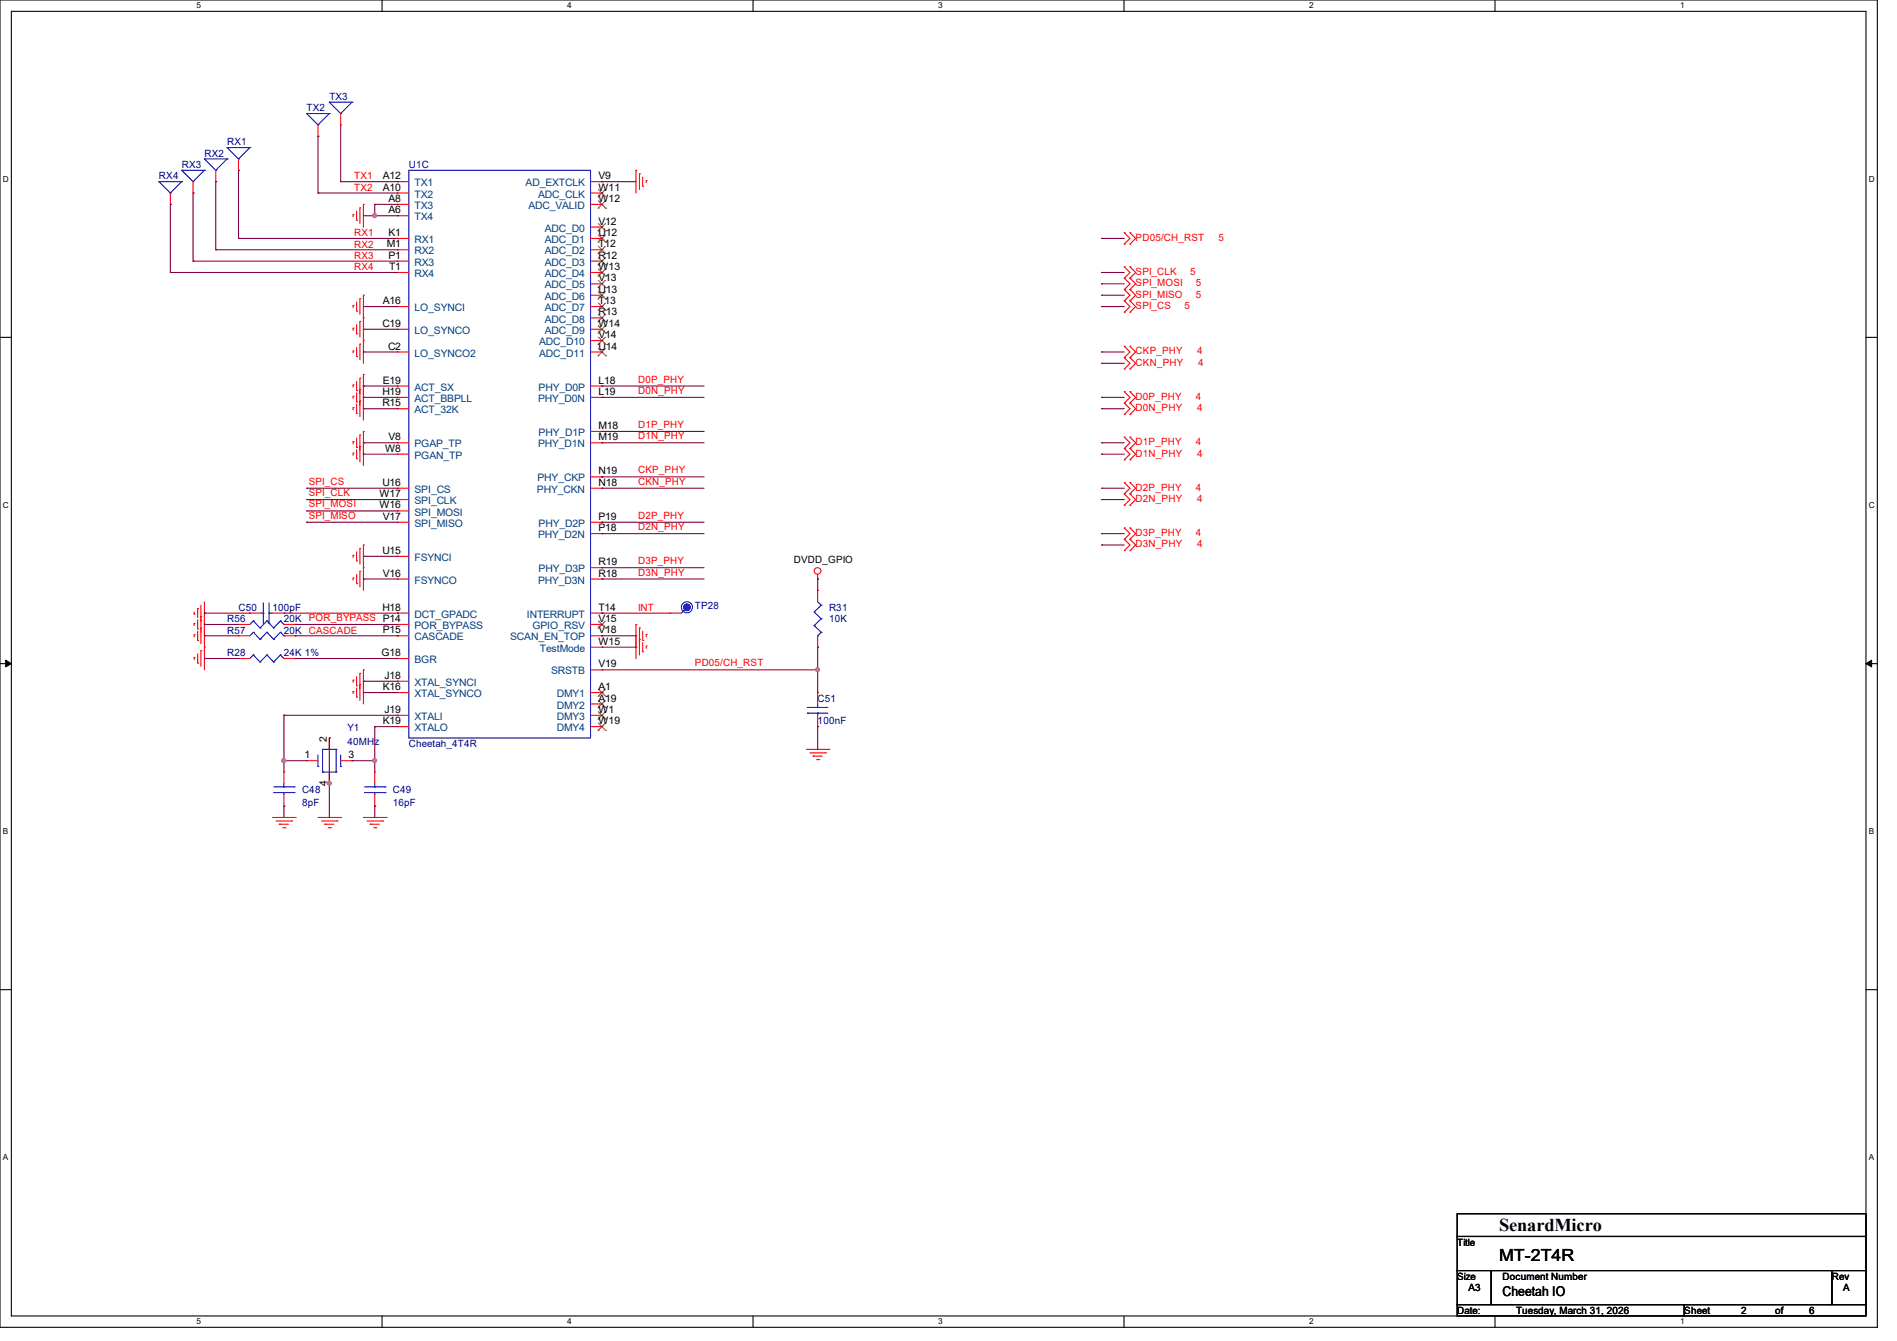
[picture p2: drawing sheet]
<svg xmlns="http://www.w3.org/2000/svg" width="297mm" height="210mm" viewBox="0 0 297 210" stroke-linecap="round" stroke-linejoin="round" font-family="sans-serif">
<g fill="none" stroke="#000" stroke-width=".17">
<path d="M0 0h293.9v207.9h-293.9zM1.8 1.8h290.3v204.3h-290.3zM59.8 0v1.8M117.9 0v1.8M176 0v1.8M234.1 0v1.8M0 52.8h1.8M292.1 52.8h1.8M0 103.9h1.8M292.1 103.9h1.8M0 155h1.8M292.1 155h1.8"/>
<path d="M228.1 190.1h64v3.5h-64zM228.1 193.6h64v5.4h-64zM228.1 199h5.4v5.3h-5.4zM233.5 199h53.3v5.3h-53.3zM286.8 199h5.3v5.3h-5.3zM59.8 206.1v1.8M117.9 206.1v1.8M176 206.1v1.8M228.1 204.3h35.6v1.8h-35.6zM234.1 206.1v1.8M263.7 204.3h28.4v1.8h-28.4z"/>
</g>
<path d="M.9 103.4l.9 .5-.9 .5zM292.1 103.9l.9-.5v1z" fill="#000"/>
<path d="M.9 103.4l.9 .5-.9 .5zM292.1 103.9l.9-.5v1z" fill="none" stroke="#000" stroke-width=".16"/>
<g fill="none" stroke="#f00" stroke-width=".17">
<path d="M26.7 32h.1M26.7 30.2v1.8M30.2 30.2h.1M30.2 28.4v1.8M37.3 26.7h.1M37.3 24.9v1.8M55.3 33.6h.1M55.3 33.6v.4M55.8 34.5h.1M55.8 33.1v1.4M56.3 32.6h.1M56.3 32.6v2.4"/>
<path d="M56.9 32h.1M56.9 32v3.6M99.6 26.7h.1M99.6 26.7v3.5M100.1 27.2h.1M100.1 27.2v2.5M100.6 29.2h.1M100.6 27.7v1.5M101.2 28.3h.1M101.2 28.3v.3M176 38.2h.1M176 36.4h.1"/>
<path d="M176 36.4l.9 .9-.9 .9M176.9 38.2h.1M176.9 36.4h.1M176.9 36.4l.9 .9-.9 .9M55.3 47.8h.1M55.3 51.4h.1M55.3 54.9h.1M55.3 47.8v.4M55.3 51.4v.3M55.3 54.9v.4M55.8 48.7h.1M55.8 52.3h.1"/>
<path d="M55.8 55.8h.1M55.8 47.3v1.4M55.8 50.8v1.5M55.8 54.4v1.4M55.8 59.7v1.5M56.3 59.2h.1M56.3 46.8h.1M56.3 50.3h.1M56.3 53.9h.1M56.3 46.8v2.4M56.3 50.3v2.5M56.3 53.9v2.4"/>
<path d="M56.3 59.2v6M56.9 58.7h.1M56.9 46.2h.1M56.9 49.8h.1M56.9 53.3h.1M56.9 46.2v10.7M56.9 58.7v7.1M176 43.6h.1M176 41.8h.1M176 45.3h.1M176 47.1h.1M176 48.9h.1"/>
<path d="M176 56h.1M176 54.2h.1M176 57.8h.1M176 41.8l.9 .9-.9 .9M176 43.6l.9 .8-.9 .9M176 45.3l.9 .9-.9 .9M176 47.1l.9 .9-.9 .9M176 54.2l.9 .9-.9 .9M176 56l.9 .9-.9 .9M176.9 43.6h.1M176.9 41.8h.1M176.9 45.3h.1"/>
<path d="M176.9 47.1h.1M176.9 48.9h.1M176.9 56h.1M176.9 54.2h.1M176.9 57.8h.1M176.9 41.8l.9 .9-.9 .9M176.9 43.6l.9 .8-.9 .9M176.9 45.3l.9 .9-.9 .9M176.9 47.1l.9 .9-.9 .9M176.9 54.2l.9 .9-.9 .9M176.9 56l.9 .9-.9 .9M55.3 60.3h.1"/>
<path d="M55.3 62.1h.1M55.3 63.8h.1M55.3 69.2h.1M55.3 71h.1M55.3 60.3v.3M55.3 62.1v.3M55.3 63.8v.4M55.3 69.2v.3M55.3 71v.3M55.8 61.2h.1M55.8 62.9h.1M55.8 64.7h.1"/>
<path d="M55.8 70.1h.1M55.8 71.8h.1M55.8 61.5v1.4M55.8 63.3v1.4M55.8 68.6v1.5M55.8 70.4v1.4M56.3 61h.1M56.3 62.8h.1M56.3 68.1h.1M56.3 69.9h.1M56.3 68.1v4.2M56.9 60.5h.1"/>
<path d="M56.9 62.2h.1M56.9 67.6h.1M56.9 69.3h.1M56.9 67.6v5.3M176 63.1h.1M176 61.3h.1M176 64.9h.1M176 70.2h.1M176 68.5h.1M176 72h.1M176 77.3h.1M176 75.6h.1"/>
<path d="M176 79.1h.1M176 61.3l.9 .9-.9 .9M176 63.1l.9 .9-.9 .9M176 68.5l.9 .8-.9 .9M176 70.2l.9 .9-.9 .9M176 75.6l.9 .9-.9 .8M176 77.3l.9 .9-.9 .9M176.9 63.1h.1M176.9 61.3h.1M176.9 64.9h.1M176.9 70.2h.1M176.9 68.5h.1"/>
<path d="M176.9 72h.1M176.9 77.3h.1M176.9 75.6h.1M176.9 79.1h.1M176.9 61.3l.9 .9-.9 .9M176.9 63.1l.9 .9-.9 .9M176.9 68.5l.9 .8-.9 .9M176.9 70.2l.9 .9-.9 .9M176.9 75.6l.9 .9-.9 .8M176.9 77.3l.9 .9-.9 .9M30.4 96.2h.1M30.4 99.4h.1"/>
<path d="M30.4 97.6h.1M30.4 95.8v.4M30.4 97.6v.4M30.4 99.4v.3M30.9 95.3h.1M30.9 98.5h.1M30.9 95.3v1.4M30.9 97.1v1.4M30.9 98.8v1.5M31.5 97.2h.1M31.5 98.3h.1M31.5 96.6h.1"/>
<path d="M31.5 94.8v6M32 97.8h.1M32 96h.1M32 94.2v10.7M37.3 99.6h.1M37.3 97.8h.1M37.3 99.6h1.8M37.3 97.8h1.8M39.1 96h.1M39.1 96h1.8M42.7 96h1.7M44.4 96h.1"/>
<path d="M44.4 99.6h1.8M44.4 97.8h1.8M46.2 99.6h.1M46.2 97.8h.1M55.3 87h.1M55.3 90.5h.1M55.3 87v.3M55.3 90.5v.3M55.8 87.8h.1M55.8 91.4h.1M55.8 86.4v1.4M55.8 90v1.4"/>
<path d="M56.3 85.9h.1M56.3 89.5h.1M56.3 85.9v2.4M56.3 89.5v2.4M56.9 85.3h.1M56.9 88.9h.1M56.9 85.3v7.2M99.6 97.8h.1M99.6 99.6h.1M99.6 97.8v5.3M100.1 98.3h.1M100.1 98.3v4.3"/>
<path d="M100.6 98.8v1.5M101.2 99.4h.1M101.2 99.4v.3M128 90.7h.1M128 90v.7M176 84.5h.1M176 82.7h.1M176 86.2h.1M176 82.7l.9 .9-.9 .9M176 84.5l.9 .8-.9 .9M176.9 84.5h.1M176.9 82.7h.1"/>
<path d="M176.9 86.2h.1M176.9 82.7l.9 .9-.9 .9M176.9 84.5l.9 .8-.9 .9M30.4 103h.1M30.4 103v.3M30.9 103.8h.1M30.9 100.3h.1M30.9 102.4v1.4M31.5 101.9h.1M31.5 101.9v2.5M32 101.3h.1M48 119.1h.1"/>
<path d="M48 119.1h1.8M51.6 115.6h.1M51.6 115.6v1.7M53.3 119.1h1.8M55.1 119.1h.1M55.3 106.5h.1M55.3 108.3h.1M55.3 106.5v.3M55.3 108.3v.3M55.8 107.4h.1M55.8 109.2h.1M55.8 106v1.4"/>
<path d="M55.8 107.7v1.5M56.3 105.5h.1M56.3 107.2h.1M56.3 105.5v4.2M56.9 104.9h.1M56.9 106.7h.1M56.9 104.9v5.3M100.1 100.1h.1M100.6 100.3h.1M100.6 102.1h.1M100.6 100.6v1.5M101.2 101.2h.1"/>
<path d="M101.2 101.2v.3M126.2 117.3h3.6M126.8 117.9h2.4M127.3 118.4h.1M127.3 118.4h1.4M127.8 119h.4M128.2 119h.1M129.2 117.9h.1M129.8 117.3h.1M42.7 128h3.5M43.2 128.6h2.5M43.7 129.1h.1"/>
<path d="M43.7 129.1h1.5M44.3 129.6h.3M44.6 129.6h.1M45.7 128.6h.1M46.2 128h.1M49.8 128h3.5M50.3 128.6h2.5M50.8 129.1h.1M50.8 129.1h1.5M51.4 129.6h.3M51.6 122.7h.1M51.6 120.9v1.8"/>
<path d="M51.7 129.6h.1M52.8 128.6h.1M53.3 128h.1M56.9 128h3.6M57.4 128.6h2.5M58 129.1h.1M58 129.1h1.4M58.5 129.6h.3M58.8 129.6h.1M59.9 128.6h.1M60.5 128h.1"/>
<circle cx="128" cy="89.4" r=".52"/>
</g>
<g fill="none" stroke="#00f" stroke-width=".17">
<path d="M24.9 28.4h.1M24.9 28.4h3.5M24.9 28.4l1.8 1.8M26.7 30.2h.1M28.4 26.7h.1M28.4 28.4h.1M28.4 26.7h3.6M28.4 26.7l1.8 1.7M28.4 28.4l-1.7 1.8M30.2 28.4h.1M32 26.7h.1M32 26.7l-1.8 1.7"/>
<path d="M35.6 23.1h.1M35.6 23.1h3.5M35.6 23.1l1.7 1.8M37.3 24.9h.1M39.1 23.1h.1M39.1 23.1l-1.8 1.8M39.7 99h.1M39.7 97.2h.1M39.7 99l-.6 .6M39.7 99l1 1.1M39.7 97.2l-.6 .6M39.7 97.2l1 1.1"/>
<path d="M40.7 98.3h.1M40.9 96h.3M41.2 96h.1M41.2 97.6h.1M41.2 94.4v3.2M41.8 99h.1M41.8 97.2h.1M41.8 99l-1.1 1.1M41.8 99l1 1.1M41.8 97.2l-1.1 1.1M41.8 97.2l1 1.1M42.1 97.6h.1"/>
<path d="M42.1 96h.1M42.1 96h.6M42.1 94.4v3.2M42.8 98.3h.1M43.9 99h.1M43.9 97.2h.1M43.9 99l-1.1 1.1M43.9 99l.5 .6M43.9 97.2l-1.1 1.1M43.9 97.2l.5 .6M44.4 99.6h.1M44.4 97.8h.1"/>
<path d="M40.7 100.1h.1M42.8 100.1h.1M49.8 118.2v1.8M50.5 117.3h.1M50.5 117.3v3.6M50.5 117.3h2.1M52.6 117.3h.1M52.6 117.3v3.6M53.3 118.2v1.8M49.8 120h.1M50.5 120.9h.1M50.5 120.9h2.1"/>
<path d="M52.6 120.9h.1M53.3 120h.1"/>
</g>
<circle cx="107.5" cy="95.1" r=".53" fill="#00f"/>
<g fill="none" stroke="#00f" stroke-width=".17">
<path d="M48 17.8h.1M48 17.8h3.6M48 17.8l1.8 1.8M49.8 19.6h.1M51.6 17.8h.1M51.6 16h.1M51.6 17.8l-1.8 1.8M51.6 16h3.5M51.6 16l1.7 1.8M53.3 17.8h.1M55.1 16h.1M55.1 16l-1.8 1.8"/>
<path d="M32 24.9h.1M32 24.9h3.6M32 24.9l1.8 1.8M33.8 26.7h.1M35.6 24.9h.1M35.6 24.9l-1.8 1.8M64 26.7h28.5v88.9h-28.5zM107.6 95.1h.1M107.6 95.1l-.9 .9M127.5 95.8h.1M127.5 98h.1M127.5 95.8l1.1 1.1"/>
<path d="M127.5 98l1.1 1M128 99.6h.1M128 94.2l.6 .6M128.6 94.8h.1M128.6 96.9h.1M128.6 99h.1M128.6 94.8l-1.1 1M128.6 96.9l-1.1 1.1M128.6 99l-.6 .6M39.7 102.6h.1M39.7 102.6l-.6 .5M39.7 102.6l1 1.1"/>
<path d="M40.7 103.7h.1M41.8 102.6h.1M41.8 102.6l-1.1 1.1M41.8 102.6l1 1.1M42.8 103.7h.1M43.9 102.6h.1M43.9 102.6l-1.1 1.1M43.9 102.6l.5 .5M44.4 103.1h.1M126.4 110.8h.1M126.4 111.7h.1M126.4 110.8h3.2"/>
<path d="M126.4 111.7h3.2M128 111.7h.1M128 110.8h.1M128 110.2v.6M128 111.7v.3M42.8 123.2h3.3M42.8 124.1h3.3M44.4 124.1h.1M44.4 123.2h.1M44.4 122.7v.5M44.4 124.1v.4M46.1 123.2h.1"/>
<path d="M46.1 124.1h.1M57.1 123.2h3.2M57.1 124.1h3.2M58.7 124.1h.1M58.7 123.2h.1M58.7 122.7v.5M58.7 124.1v.4M60.3 123.2h.1M60.3 124.1h.1"/>
<circle cx="107.5" cy="95.1" r=".87"/>
<circle cx="107.5" cy="95.1" r=".53"/>
</g>
<g fill="none" stroke="#f00" stroke-width=".17">
<path d="M49.8 19.6v1.7M53.3 19.6h.1M53.3 17.8v1.8M33.8 28.4h.1M33.8 26.7v1.7M49.8 21.3h.1M62.2 37.3h.1M62.2 39.1h.1M62.2 28.4h.1M62.2 30.2h.1M62.2 32h.1M62.2 33.8h.1"/>
<path d="M62.2 37.3h1.8M62.2 39.1h1.8M62.2 28.4h1.8M62.2 30.2h1.8M62.2 32h1.8M62.2 33.8h1.8M92.5 37.3h1.7M92.5 39.1h1.7M92.5 28.4h1.7M92.5 30.2h1.7M92.5 32h1.7M92.5 35.6h1.7"/>
<path d="M94.2 28.4h.1M94.2 39.1h.1M94.2 37.3h.1M94.2 35.6h.1M94.2 32h.1M94.2 30.2h.1M62.2 40.9h.1M62.2 42.7h.1M62.2 48h.1M62.2 51.6h.1M62.2 55.1h.1M62.2 40.9h1.8"/>
<path d="M62.2 42.7h1.8M62.2 48h1.8M62.2 51.6h1.8M62.2 55.1h1.8M92.5 49.8h1.7M92.5 40.9h1.7M92.5 42.7h1.7M92.5 48h1.7M92.5 51.6h1.7M92.5 55.1h1.7M92.5 46.2h1.7M92.5 53.3h1.7"/>
<path d="M92.5 44.4h1.7M94.2 49.8h.1M94.2 40.9h.1M94.2 48h.1M94.2 55.1h.1M94.2 46.2h.1M94.2 53.3h.1M94.2 44.4h.1M94.2 51.6h.1M94.2 42.7h.1M62.2 78.2h.1M62.2 60.5h.1"/>
<path d="M62.2 62.2h.1M62.2 64h.1M62.2 76.5h.1M62.2 69.3h.1M62.2 71.1h.1M62.2 78.2h1.8M62.2 60.5h1.8M62.2 76.5h1.8M62.2 69.3h1.8M62.2 62.2h1.8M62.2 64h1.8M62.2 71.1h1.8"/>
<path d="M92.5 74.7h1.7M92.5 67.6h1.7M92.5 60.5h1.7M92.5 76.5h1.7M92.5 69.3h1.7M92.5 62.2h1.7M94.2 74.7h.1M94.2 67.6h.1M94.2 60.5h.1M94.2 76.5h.1M94.2 69.3h.1M94.2 62.2h.1"/>
<path d="M62.2 80h.1M62.2 90.7h.1M62.2 81.8h.1M62.2 87.1h.1M62.2 96h.1M62.2 99.6h.1M62.2 97.8h.1M62.2 96h1.8M62.2 80h1.8M62.2 81.8h1.8M62.2 90.7h1.8M62.2 87.1h1.8"/>
<path d="M62.2 99.6h1.8M62.2 97.8h1.8M92.5 96h1.7M92.5 88.9h1.7M92.5 81.8h1.7M92.5 90.7h1.7M92.5 83.6h1.7M92.5 99.6h1.7M92.5 97.8h1.7M94.2 88.9h.1M94.2 81.8h.1M94.2 90.7h.1"/>
<path d="M94.2 83.6h.1M94.2 96h.1M94.2 99.6h.1M94.2 97.8h.1M104.9 96h.1M104.9 96h1.8M128 92.5h.1M128 92.5v1.7M128 99.6v1.7M37.3 103.1h.1M37.3 103.1h1.8M44.4 103.1h1.8"/>
<path d="M46.2 103.1h.1M62.2 113.8h.1M62.2 112h.1M62.2 103.1h.1M62.2 106.7h.1M62.2 108.5h.1M62.2 113.8h1.8M62.2 112h1.8M62.2 108.5h1.8M62.2 103.1h1.8M62.2 106.7h1.8M92.5 113.8h1.7"/>
<path d="M92.5 112h1.7M92.5 108.5h1.7M92.5 110.2h1.7M92.5 104.9h1.7M92.5 101.3h1.7M94.2 108.5h.1M94.2 110.2h.1M94.2 104.9h.1M94.2 112h.1M94.2 101.3h.1M94.2 113.8h.1M128 101.3h.1"/>
<path d="M128 113.8h.1M128 108.5h.1M128 108.5v1.7M128 112v1.8M44.4 126.2h.1M44.4 120.9h.1M44.4 120.9v1.8M44.4 124.5v1.7M58.7 126.2h.1M58.7 120.9h.1M58.7 120.9v1.8M58.7 124.5v1.7"/>
</g>
<g fill="none" stroke="#804000" stroke-width=".16">
<path d="M93.6 39.7h.1M93.6 37.9h.1M93.6 36.2h.1M93.6 32.6h.1M93.6 30.8h.1M93.7 38.6l1.1 1.1M93.7 36.8l1.1 1.1M93.7 35l1.1 1.2M93.7 31.5l1.1 1.1M93.7 29.7l1.1 1.1M94.8 38.6l-1.2 1.1M94.8 36.8l-1.2 1.1"/>
<path d="M94.8 35l-1.2 1.2M94.8 31.5l-1.2 1.1M94.8 29.7l-1.2 1.1M94.8 39.7h.1M94.8 37.9h.1M94.8 36.2h.1M94.8 32.6h.1M94.8 30.8h.1M93.6 50.4h.1M93.6 41.5h.1M93.6 48.6h.1M93.6 55.7h.1"/>
<path d="M93.6 46.8h.1M93.6 53.9h.1M93.6 45h.1M93.6 52.2h.1M93.6 43.3h.1M93.7 49.2l1.1 1.2M93.7 40.3l1.1 1.2M93.7 47.5l1.1 1.1M93.7 54.6l1.1 1.1M93.7 45.7l1.1 1.1M93.7 52.8l1.1 1.1M93.7 43.9l1.1 1.1"/>
<path d="M93.7 51l1.1 1.2M93.7 42.1l1.1 1.2M94.8 49.2l-1.2 1.2M94.8 40.3l-1.2 1.2M94.8 47.5l-1.2 1.1M94.8 54.6l-1.2 1.1M94.8 45.7l-1.2 1.1M94.8 52.8l-1.2 1.1M94.8 43.9l-1.2 1.1M94.8 51l-1.2 1.2M94.8 42.1l-1.2 1.2M94.8 50.4h.1"/>
<path d="M94.8 41.5h.1M94.8 48.6h.1M94.8 55.7h.1M94.8 46.8h.1M94.8 53.9h.1M94.8 45h.1M94.8 52.2h.1M94.8 43.3h.1M93.6 98.4h.1M93.7 97.2l1.1 1.2M94.8 97.2l-1.2 1.2M94.8 98.4h.1"/>
<path d="M93.6 109.1h.1M93.6 110.8h.1M93.6 112.6h.1M93.6 114.4h.1M93.7 107.9l1.1 1.2M93.7 109.7l1.1 1.1M93.7 111.5l1.1 1.1M93.7 113.2l1.1 1.2M94.8 107.9l-1.2 1.2M94.8 109.7l-1.2 1.1M94.8 111.5l-1.2 1.1M94.8 113.2l-1.2 1.2"/>
<path d="M94.8 109.1h.1M94.8 110.8h.1M94.8 112.6h.1M94.8 114.4h.1"/>
</g>
<path d="M44.4 119.1h.1M44.4 112h.1M44.4 119.1h3.6M44.4 112v8.9M44.4 126.2h.1M44.4 126.2v1.8M51.6 122.7h.1M51.6 122.7v5.3" fill="none" stroke="#800040" stroke-width=".17"/>
<circle cx="44.4" cy="119.1" r=".32" fill="#f0f"/>
<circle cx="44.4" cy="119.1" r=".32" fill="none" stroke="#f0f" stroke-width=".17"/>
<path d="M44.4 112h.1M44.4 112h17.8M51.6 115.6h.1M51.6 115.6v7.1M58.7 113.8h.1M58.7 119.1h.1M58.7 113.8h3.5M58.7 113.8v7.1" fill="none" stroke="#800040" stroke-width=".17"/>
<circle cx="51.5" cy="122.7" r=".32" fill="#f0f"/>
<circle cx="51.5" cy="122.7" r=".32" fill="none" stroke="#f0f" stroke-width=".17"/>
<path d="M55.1 119.1h.1M55.1 119.1h3.6" fill="none" stroke="#800040" stroke-width=".17"/>
<circle cx="58.7" cy="119.1" r=".32" fill="#f0f"/>
<circle cx="58.7" cy="119.1" r=".32" fill="none" stroke="#f0f" stroke-width=".17"/>
<g fill="none" stroke="#800040" stroke-width=".17">
<path d="M26.7 32h.1M26.7 32v10.7M30.2 30.2h.1M30.2 30.2v10.7M33.8 28.4h.1M33.8 39.1h.1M33.8 28.4v10.7M33.8 39.1h28.4M37.3 26.7h.1M37.3 37.3h.1M37.3 26.7v10.6M37.3 37.3h24.9"/>
<path d="M49.8 21.3h.1M49.8 30.2h.1M49.8 21.3v8.9M49.8 30.2h12.4M26.7 42.7h.1M26.7 42.7h35.5M30.2 40.9h.1M30.2 40.9h32M128 90.7h.1M128 90.7v1.8M94.2 104.9h33.8M128 101.3h.1"/>
<path d="M128 104.9h.1M128 113.8h.1M128 101.3v7.2M128 113.8v3.5M58.7 126.2h.1M58.7 126.2v1.8"/>
</g>
<circle cx="128" cy="104.9" r=".32" fill="#f0f"/>
<circle cx="128" cy="104.9" r=".32" fill="none" stroke="#f0f" stroke-width=".17"/>
<g fill="none" stroke="#800040" stroke-width=".17">
<path d="M53.3 19.6v8.8M53.3 28.4h.1M53.3 28.4h8.9M56.9 33.8h1.8M58.7 33.8h.1M58.7 32h.1M58.7 32h3.5M58.7 32v1.8M62.2 28.4h.1M94.2 28.4h.1M94.2 28.4h5.4M56.9 48h.1"/>
<path d="M56.9 51.6h.1M56.9 55.1h.1M56.9 48h5.3M56.9 51.6h5.3M56.9 55.1h5.3M48 78.2h.1M48 76.5h.1M48 76.5h14.2M48 78.2h14.2M56.9 60.5h.1M56.9 62.2h.1M56.9 64h.1"/>
<path d="M56.9 69.3h.1M56.9 71.1h.1M56.9 69.3h5.3M56.9 60.5h5.3M56.9 62.2h5.3M56.9 64h5.3M56.9 71.1h5.3M94.2 74.7h.1M94.2 76.5h.1M94.2 67.6h.1M94.2 69.3h.1M94.2 60.5h.1"/>
<path d="M94.2 62.2h.1M94.2 74.7h16M94.2 76.5h16M94.2 67.6h16M94.2 69.3h16M94.2 60.5h16M94.2 62.2h16M32 96h.1M32 99.6h.1M32 97.8h.1M32 96h7.1M32 97.8h5.3"/>
<path d="M32 99.6h5.3M44.4 96h17.8M46.2 97.8h.1M46.2 97.8h16M46.2 99.6h16M48 80h.1M48 81.8h.1M48 81.8h14.2M48 80h14.2M56.9 87.1h.1M56.9 90.7h.1M56.9 90.7h5.3"/>
<path d="M56.9 87.1h5.3M62.2 96h.1M62.2 99.6h.1M94.2 88.9h.1M94.2 90.7h.1M94.2 81.8h.1M94.2 83.6h.1M94.2 96h.1M94.2 96h10.7M94.2 88.9h16M94.2 90.7h16M94.2 81.8h16"/>
<path d="M94.2 83.6h16M32 103.1h.1M32 103.1h5.3M46.2 103.1h.1M46.2 103.1h16M56.9 106.7h.1M56.9 108.5h.1M56.9 106.7h5.3M56.9 108.5h5.3"/>
</g>
<circle cx="58.7" cy="33.8" r=".32" fill="#f0f"/>
<circle cx="58.7" cy="33.8" r=".32" fill="none" stroke="#f0f" stroke-width=".17"/>
<g fill="none" stroke="#800040" stroke-width=".17">
<path d="M58.7 33.8h3.5M62.2 33.8h.1M172.5 37.3h.1M172.5 37.3h3.5M172.5 42.7h.1M172.5 44.4h.1M172.5 46.2h.1M172.5 48h.1M172.5 55.1h.1M172.5 56.9h.1M172.5 42.7h3.5M172.5 44.4h3.5"/>
<path d="M172.5 46.2h3.5M172.5 48h3.5M172.5 55.1h3.5M172.5 56.9h3.5M172.5 62.2h.1M172.5 64h.1M172.5 69.3h.1M172.5 71.1h.1M172.5 76.5h.1M172.5 78.2h.1M172.5 62.2h3.5M172.5 64h3.5"/>
<path d="M172.5 69.3h3.5M172.5 71.1h3.5M172.5 76.5h3.5M172.5 78.2h3.5M94.2 99.6h.1M94.2 99.6h5.4M172.5 83.6h.1M172.5 85.3h.1M172.5 83.6h3.5M172.5 85.3h3.5M94.2 101.3h5.4M99.6 101.3h.1"/>
</g>
<circle cx="44.4" cy="119.1" r=".32" fill="#f0f"/>
<circle cx="44.4" cy="119.1" r=".32" fill="none" stroke="#f0f" stroke-width=".17"/>
<circle cx="51.5" cy="122.7" r=".32" fill="#f0f"/>
<circle cx="51.5" cy="122.7" r=".32" fill="none" stroke="#f0f" stroke-width=".17"/>
<circle cx="58.7" cy="119.1" r=".32" fill="#f0f"/>
<circle cx="58.7" cy="119.1" r=".32" fill="none" stroke="#f0f" stroke-width=".17"/>
<circle cx="128" cy="104.9" r=".32" fill="#f0f"/>
<circle cx="128" cy="104.9" r=".32" fill="none" stroke="#f0f" stroke-width=".17"/>
<circle cx="58.7" cy="33.8" r=".32" fill="#f0f"/>
<circle cx="58.7" cy="33.8" r=".32" fill="none" stroke="#f0f" stroke-width=".17"/>
<text font-size="2.8" x="234.7" y="192.8">SenardMicro</text>
<text font-size="2.6" x="234.7" y="197.4">MT-2T4R</text>
<g font-size="2.1">
<text x="235.2" y="203">Cheetah IIIO</text>
<text x="235.2" y="203">Cheetah O</text>
</g>
<g font-size="1.6" fill="#000080">
<text x="48" y="17.4">TX2</text>
<text x="51.6" y="15.7">TX3</text>
<text x="35.6" y="22.8">RX1</text>
<text x="24.9" y="28.1">RX4</text>
<text x="28.4" y="26.3">RX3</text>
<text x="32" y="24.6">RX2</text>
<text x="64" y="26.3">U1C</text>
<text x="37.3" y="95.7">C50</text>
<text x="42.7" y="95.7">100pF</text>
<text x="108.8" y="95.3">TP28</text>
<text x="129.8" y="95.7">R31</text>
<text x="35.6" y="99.2">R57</text>
<text x="35.6" y="97.5">R56</text>
<text x="44.4" y="99.2">20K CASCADE</text>
<text x="44.4" y="97.5">20K POR_BYPASS P14</text>
<text x="129.8" y="97.5">10K</text>
<text x="35.6" y="102.8">R28</text>
<text x="44.4" y="102.8">24K 1%</text>
<text x="128" y="109.9">C51</text>
<text x="128" y="113.5">100nF</text>
<text x="54.4" y="114.5">Y1</text>
<text x="54.4" y="116.7">40MHz</text>
<text x="64" y="117">Cheetah_4T4R</text>
<text x="47.3" y="124.1">C48</text>
<text x="61.5" y="124.1">C49</text>
<text x="47.3" y="126.2">8pF</text>
<text x="61.5" y="126.2">16pF</text>
</g>
<g font-size="1.6" fill="#f00">
<text x="55.5" y="29.9">TX2</text>
<text x="55.5" y="28.1">TX1</text>
<text x="55.5" y="37">RX1</text>
<text x="55.5" y="38.8">RX2</text>
<text x="55.5" y="40.6">RX3</text>
<text x="177.8" y="37.7">PD05/CH_RST</text>
<text x="190.8" y="37.7">5</text>
<text x="55.5" y="42.3">RX4</text>
<text x="177.8" y="43.1">SPI_CLK</text>
<text x="177.8" y="44.8">SPI_MOSI</text>
<text x="177.8" y="46.6">SPI_MISO</text>
<text x="186.4" y="43.1">5</text>
<text x="187.2" y="44.8">5</text>
<text x="187.2" y="46.6">5</text>
<text x="177.8" y="48.4">SPI_CS</text>
<text x="185.5" y="48.4">5</text>
<text x="99.9" y="59.9">D0P_PHY</text>
<text x="177.8" y="55.5">CKP_PHY</text>
<text x="177.8" y="57.3">CKN_PHY</text>
<text x="187.4" y="55.5">4</text>
<text x="187.6" y="57.3">4</text>
<text x="99.9" y="61.7">D0N_PHY</text>
<text x="177.8" y="62.6">D0P_PHY</text>
<text x="177.8" y="64.4">D0N_PHY</text>
<text x="187.2" y="62.6">4</text>
<text x="187.4" y="64.4">4</text>
<text x="99.9" y="67">D1P_PHY</text>
<text x="99.9" y="68.8">D1N_PHY</text>
<text x="177.8" y="69.7">D1P_PHY</text>
<text x="177.8" y="71.5">D1N_PHY</text>
<text x="187.2" y="69.7">4</text>
<text x="187.4" y="71.5">4</text>
<text x="48.3" y="77.7">SPI_CLK</text>
<text x="48.3" y="75.9">SPI_CS</text>
<text x="99.9" y="74.1">CKP_PHY</text>
<text x="99.9" y="75.9">CKN_PHY</text>
<text x="177.8" y="76.8">D2P_PHY</text>
<text x="187.2" y="76.8">4</text>
<text x="48.3" y="79.5">SPI_MOSI</text>
<text x="48.3" y="81.2">SPI_MISO</text>
<text x="99.9" y="81.2">D2P_PHY</text>
<text x="99.9" y="83">D2N_PHY</text>
<text x="177.8" y="78.6">D2N_PHY</text>
<text x="177.8" y="83.9">D3P_PHY</text>
<text x="187.2" y="83.9">4</text>
<text x="187.4" y="78.6">4</text>
<text x="99.9" y="88.3">D3P_PHY</text>
<text x="177.8" y="85.7">D3N_PHY</text>
<text x="187.4" y="85.7">4</text>
<text x="99.9" y="90.1">D3N_PHY</text>
<text x="99.9" y="95.7">INT</text>
<text x="108.8" y="104.4">PD05/CH_RST</text>
</g>
<g font-size="1.6">
<text x="59.9" y="28.1">A12</text>
<text x="59.9" y="29.8">A10</text>
<text x="93.7" y="28.1">V9</text>
<text x="93.7" y="29.8">W11</text>
<text x="60.8" y="31.6">A8</text>
<text x="60.8" y="33.4">A6</text>
<text x="93.7" y="35.2">V12</text>
<text x="93.7" y="31.6">W12</text>
<text x="60.6" y="38.7">M1</text>
<text x="60.8" y="37">K1</text>
<text x="60.8" y="40.5">P1</text>
<text x="93.7" y="40.5">R12</text>
<text x="93.7" y="38.7">T12</text>
<text x="93.7" y="37">U12</text>
<text x="59.9" y="47.6">A16</text>
<text x="60.9" y="42.3">T1</text>
<text x="93.7" y="47.6">T13</text>
<text x="93.7" y="45.8">U13</text>
<text x="93.7" y="44.1">V13</text>
<text x="93.7" y="42.3">W13</text>
<text x="59.9" y="51.2">C19</text>
<text x="93.7" y="49.4">R13</text>
<text x="93.7" y="53">V14</text>
<text x="93.7" y="51.2">W14</text>
<text x="60.7" y="54.7">C2</text>
<text x="93.7" y="54.7">U14</text>
<text x="59.9" y="61.8">H19</text>
<text x="59.9" y="63.6">R15</text>
<text x="59.9" y="60.1">E19</text>
<text x="93.7" y="60.1">L18</text>
<text x="93.7" y="61.8">L19</text>
<text x="60.3" y="70.7">W8</text>
<text x="60.8" y="69">V8</text>
<text x="93.7" y="67.2">M18</text>
<text x="93.7" y="69">M19</text>
<text x="59.4" y="77.9">W17</text>
<text x="59.9" y="76.1">U16</text>
<text x="93.7" y="74.3">N19</text>
<text x="93.7" y="76.1">N18</text>
<text x="59.4" y="79.6">W16</text>
<text x="59.9" y="81.4">V17</text>
<text x="93.7" y="81.4">P19</text>
<text x="93.7" y="83.2">P18</text>
<text x="59.9" y="86.7">U15</text>
<text x="93.7" y="88.5">R19</text>
<text x="124.3" y="88.2">DVDD_GPIO</text>
<text x="59.9" y="95.6">H18</text>
<text x="59.9" y="90.3">V16</text>
<text x="93.7" y="90.3">R18</text>
<text x="93.7" y="95.6">T14</text>
<text x="59.9" y="99.2">P15</text>
<text x="93.7" y="99.2">V18</text>
<text x="93.7" y="97.4">V15</text>
<text x="93.7" y="101">W15</text>
<text x="59.7" y="102.7">G18</text>
<text x="60.2" y="106.3">J18</text>
<text x="93.7" y="104.5">V19</text>
<text x="59.9" y="113.4">K19</text>
<text x="59.9" y="108.1">K16</text>
<text x="60.2" y="111.6">J19</text>
<text x="93.7" y="108.1">A1</text>
<text x="93.7" y="109.9">A19</text>
<text x="93.7" y="111.6">W1</text>
<text x="93.7" y="113.4">W19</text>
<text x="47.7" y="118.7">1</text>
<text x="51.2" y="116.1" transform="rotate(-90 51.2 116.1)">2</text>
<text x="54.6" y="118.7">3</text>
<text x="51.2" y="123" transform="rotate(-90 51.2 123)">4</text>
<text x="228.1" y="195.1">Title</text>
<text x="228.1" y="200.4">Size</text>
<text x="229.9" y="202.2">A3</text>
<text x="235.2" y="200.4">Document Number</text>
<text x="286.8" y="200.4">Rev</text>
<text x="288.6" y="202.2">A</text>
<text x="228.1" y="205.7">Date:</text>
<text x="237.4" y="205.7">Tuesday, March 31, 2026</text>
<text x="263.7" y="205.7">Sheet</text>
<text x="272.6" y="205.7">2</text>
<text x="277.9" y="205.7">of</text>
<text x="283.3" y="205.7">6</text>
</g>
<g font-size="1.6" fill="#004080">
<text x="64.9" y="29.2">TX1</text>
<text x="82.3" y="29.2">AD_EXTCLK</text>
<text x="64.9" y="30.9">TX2</text>
<text x="64.9" y="32.7">TX3</text>
<text x="64.9" y="34.5">TX4</text>
<text x="82.7" y="32.7">ADC_VALID</text>
<text x="84.2" y="30.9">ADC_CLK</text>
<text x="64.9" y="38.1">RX1</text>
<text x="64.9" y="39.8">RX2</text>
<text x="64.9" y="41.6">RX3</text>
<text x="85.3" y="41.6">ADC_D3</text>
<text x="85.3" y="39.8">ADC_D2</text>
<text x="85.3" y="38.1">ADC_D1</text>
<text x="85.3" y="36.3">ADC_D0</text>
<text x="64.9" y="43.4">RX4</text>
<text x="85.3" y="46.9">ADC_D6</text>
<text x="85.3" y="45.2">ADC_D5</text>
<text x="85.3" y="43.4">ADC_D4</text>
<text x="64.9" y="48.7">LO_SYNCI</text>
<text x="64.9" y="52.3">LO_SYNCO</text>
<text x="85.3" y="50.5">ADC_D8</text>
<text x="85.3" y="48.7">ADC_D7</text>
<text x="85.3" y="52.3">ADC_D9</text>
<text x="64.9" y="55.8">LO_SYNCO2</text>
<text x="84.4" y="55.8">ADC_D11</text>
<text x="84.4" y="54.1">ADC_D10</text>
<text x="64.9" y="61.2">ACT_SX</text>
<text x="64.9" y="62.9">ACT_BBPLL</text>
<text x="64.9" y="64.7">ACT_32K</text>
<text x="84.2" y="62.9">PHY_D0N</text>
<text x="84.3" y="61.2">PHY_D0P</text>
<text x="64.9" y="70.1">PGAP_TP</text>
<text x="64.9" y="71.8">PGAN_TP</text>
<text x="84.2" y="70.1">PHY_D1N</text>
<text x="84.3" y="68.3">PHY_D1P</text>
<text x="64.9" y="77.2">SPI_CS</text>
<text x="84.1" y="77.2">PHY_CKN</text>
<text x="84.2" y="75.4">PHY_CKP</text>
<text x="64.9" y="79">SPI_CLK</text>
<text x="64.9" y="80.7">SPI_MOSI</text>
<text x="64.9" y="82.5">SPI_MISO</text>
<text x="84.3" y="82.5">PHY_D2P</text>
<text x="64.9" y="87.8">FSYNCI</text>
<text x="84.2" y="84.3">PHY_D2N</text>
<text x="84.3" y="89.6">PHY_D3P</text>
<text x="64.9" y="91.4">FSYNCO</text>
<text x="84.2" y="91.4">PHY_D3N</text>
<text x="64.9" y="96.7">DCT_GPADC</text>
<text x="64.9" y="100.3">CASCADE</text>
<text x="64.9" y="98.5">POR_BYPASS</text>
<text x="79.9" y="100.3">SCAN_EN_TOP</text>
<text x="82.5" y="96.7">INTERRUPT</text>
<text x="83.4" y="98.5">GPIO_RSV</text>
<text x="64.9" y="103.8">BGR</text>
<text x="64.9" y="107.4">XTAL_SYNCI</text>
<text x="84.5" y="102.1">TestMode</text>
<text x="86.3" y="105.6">SRSTB</text>
<text x="64.9" y="112.7">XTALI</text>
<text x="64.9" y="109.2">XTAL_SYNCO</text>
<text x="87.2" y="109.2">DMY1</text>
<text x="87.2" y="111">DMY2</text>
<text x="87.2" y="112.7">DMY3</text>
<text x="64.9" y="114.5">XTALO</text>
<text x="87.2" y="114.5">DMY4</text>
</g>
<g font-size="1.3">
<text x="30.8" y="1.3">5</text>
<text x="88.8" y="1.3">4</text>
<text x="146.9" y="1.3">3</text>
<text x="205" y="1.3">2</text>
<text x="263.1" y="1.3">1</text>
<text x=".5" y="28.4">D</text>
<text x="292.6" y="28.4">D</text>
<text x=".5" y="79.5">C</text>
<text x="292.6" y="79.5">C</text>
<text x=".5" y="130.6">B</text>
<text x="292.6" y="130.6">B</text>
<text x=".5" y="181.7">A</text>
<text x="292.6" y="181.7">A</text>
<text x="30.8" y="207.4">5</text>
<text x="88.8" y="207.4">4</text>
<text x="146.9" y="207.4">3</text>
<text x="205" y="207.4">2</text>
<text x="263.1" y="207.4">1</text>
</g>
</svg>
